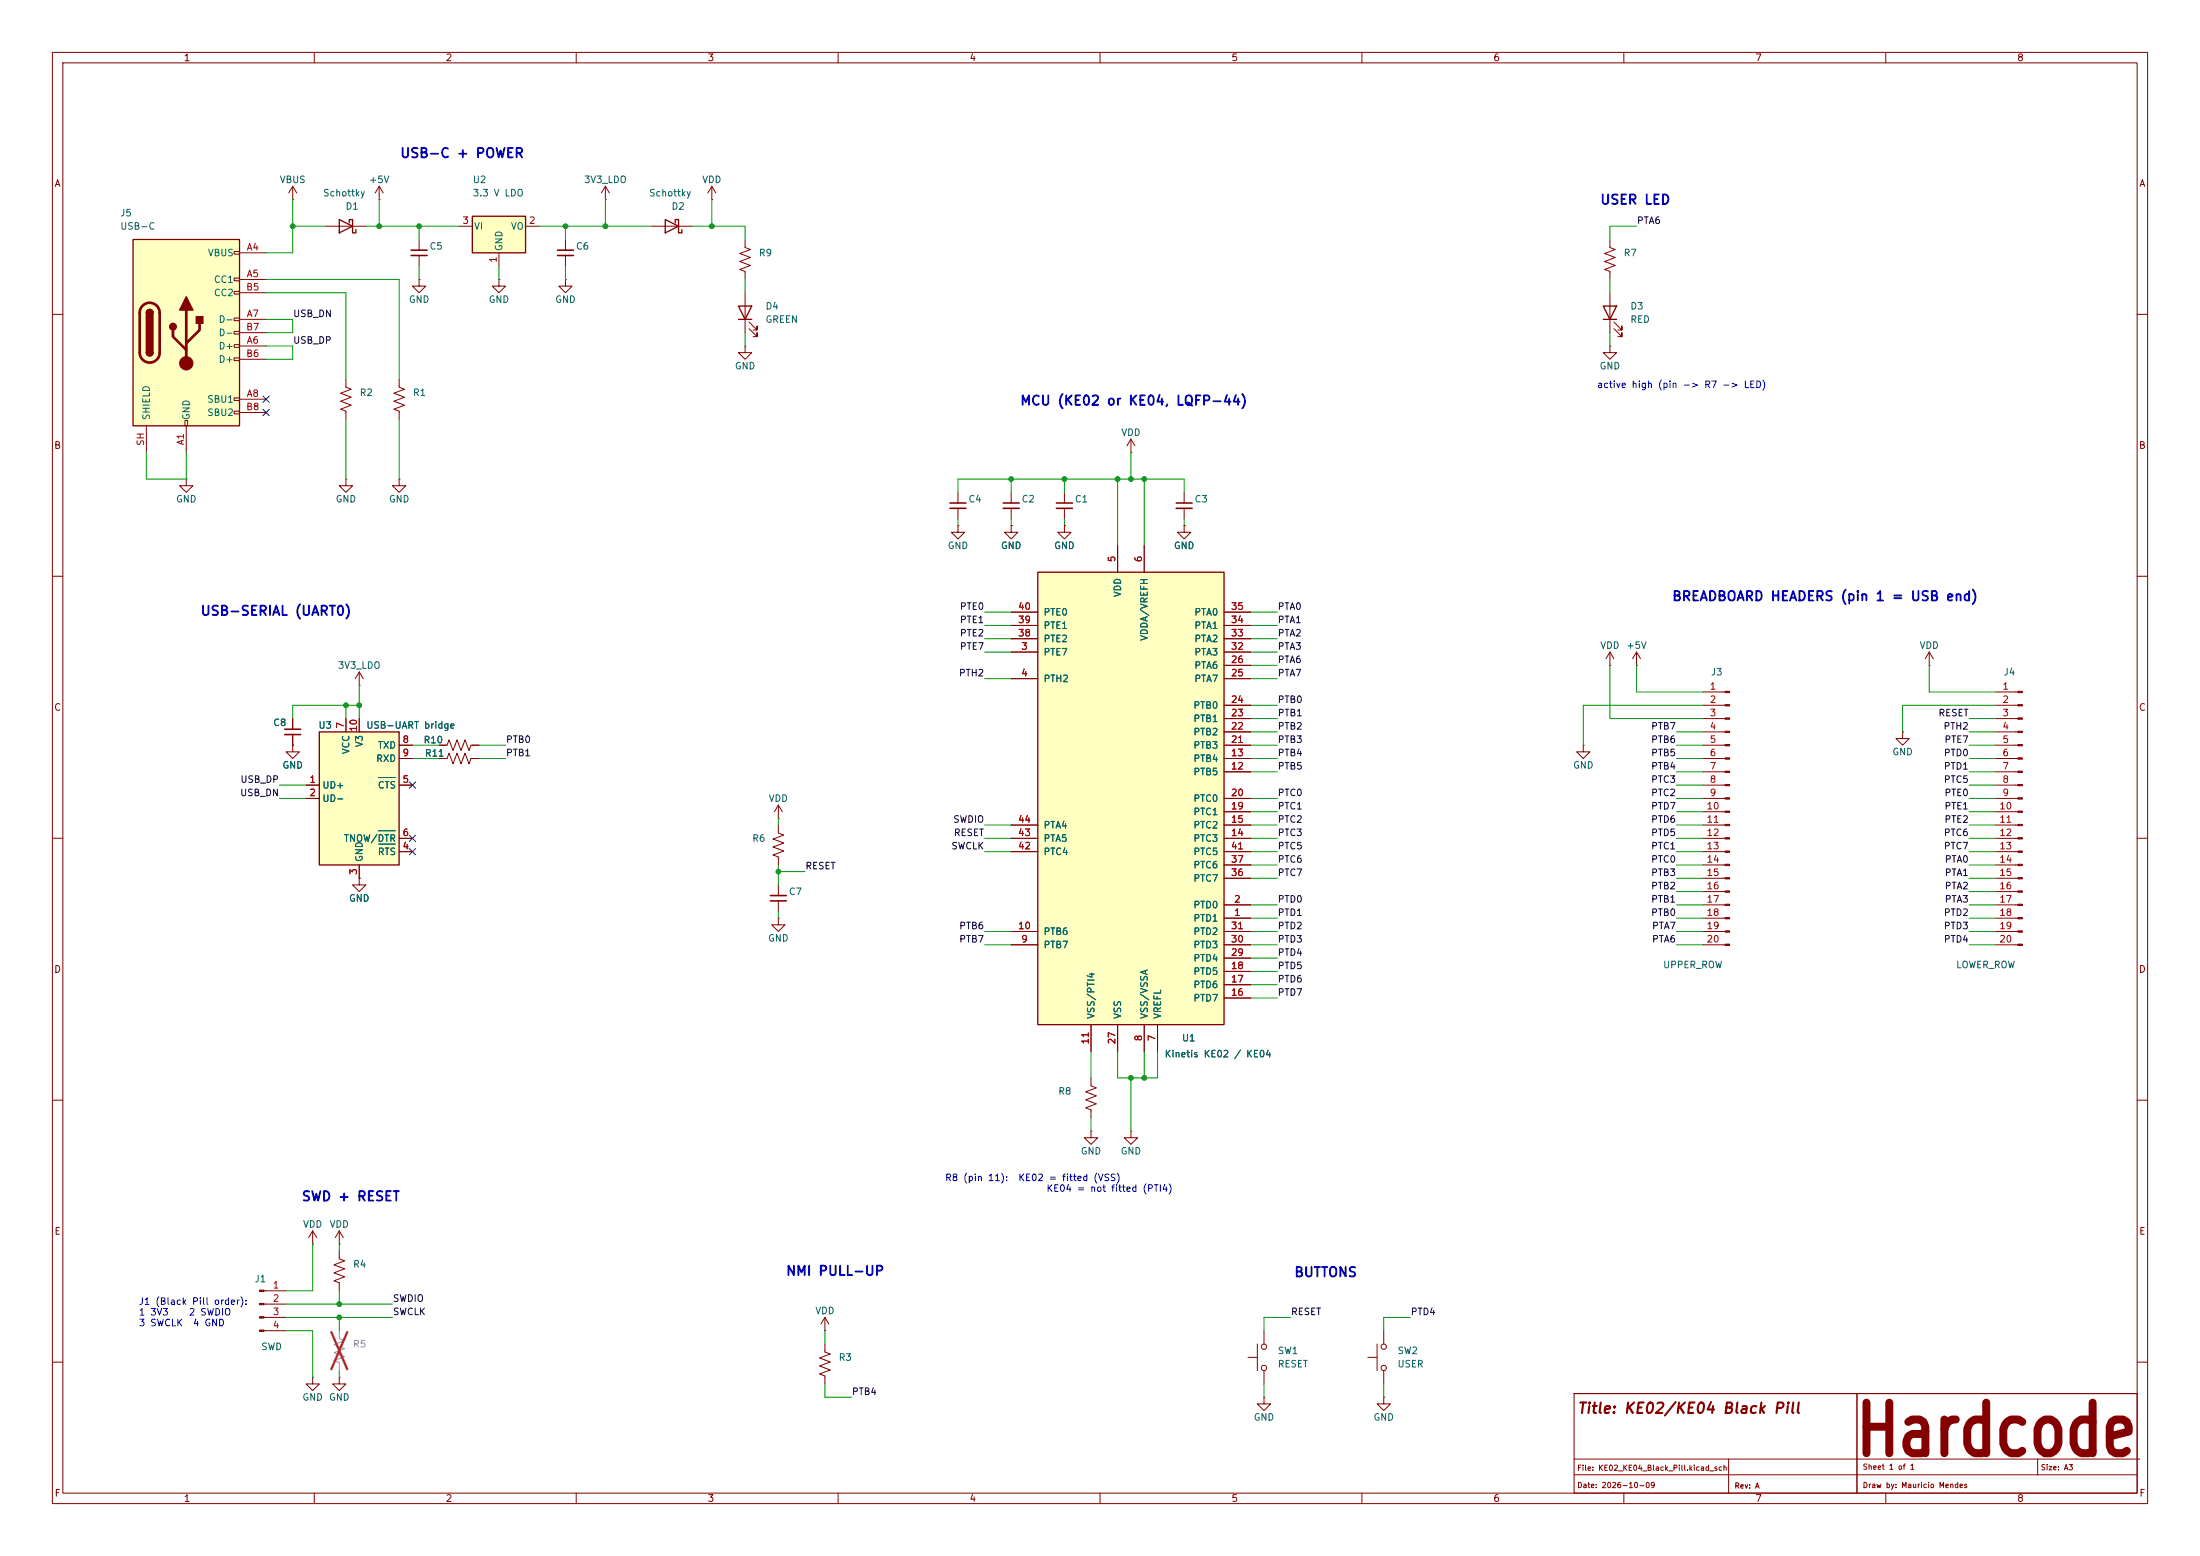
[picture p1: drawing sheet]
<svg xmlns="http://www.w3.org/2000/svg" width="420mm" height="297mm" viewBox="0 0 420 297" stroke-linecap="round" stroke-linejoin="round" font-family="sans-serif">
<g fill="none" stroke="#840000" stroke-width=".19">
<path d="M10 10h400v277h-400zM12 12h396v273h-396zM60 10v2M110 10v2M160 10v2M210 10v2M260 10v2M310 10v2M360 10v2M10 60h2M408 60h2M182.9 94v2"/>
<path d="M182.9 97v2.1M215.9 86.4h.1M215.9 83.8l-.8 1.3M215.9 83.8l.8 1.3M215.9 83.8v2.6M226.1 94v2M226.1 97v2.1M10 110h2M182.9 100.3v1.3h1.2l-1.2 1.3-1.3-1.3h1.3M182.9 100.3h.1M193 100.3v1.3h1.3l-1.3 1.3-1.2-1.3h1.2M193 100.3h.1"/>
<path d="M408 110h2M325.1 132.1h4.2M325.1 134.6h4.2M325.1 137.2h4.2M325.1 139.7h4.2M10 160h2M302.3 142.2v1.3h1.2l-1.2 1.3-1.3-1.3h1.3M302.3 142.2h.1M325.1 142.2h4.2M325.1 144.8h4.2M325.1 147.3h4.2M325.1 149.9h4.2"/>
<path d="M325.1 152.4h4.2M325.1 154.9h4.2M325.1 157.5h4.2M408 160h2M325.1 160h4.2M325.1 162.6h4.2M325.1 165.1h4.2M325.1 167.6h4.2M325.1 170.2h4.2M325.1 172.7h4.2M325.1 175.3h4.2M325.1 177.8h4.2"/>
<path d="M325.1 180.3h4.2M10 210h2M408 210h2M238.3 259.1h1.7M240 256.5v5.1M241.3 254v2.5M10 260h2M241.3 261.6v2.6M300.5 266h107.5v19h-107.5zM300.5 266h107.5M300.5 278.5h108M330 278.5v6.5"/>
<path d="M354.5 266v19M389 278.5v3M408 260h2M60 285v2M110 285v2M160 285v2M210 285v2M260 285v2M300.5 281.5h107.5M310 285v2M360 285v2"/>
<circle cx="241.3" cy="257" r=".51"/>
<circle cx="241.3" cy="261.1" r=".51"/>
</g>
<path d="M181.4 96h3M181.4 97h3M224.5 96h3.1M224.5 97h3.1" fill="none" stroke="#840000" stroke-width=".3"/>
<g fill="#840000" stroke="#840000" stroke-width=".19">
<path d="M329.3 132h.9v.2h-.9z"/>
<path d="M329.3 134.5h.9v.2h-.9z"/>
<path d="M329.3 137h.9v.3h-.9z"/>
<path d="M329.3 139.6h.9v.2h-.9z"/>
<path d="M329.3 142.1h.9v.3h-.9z"/>
<path d="M329.3 144.7h.9v.2h-.9z"/>
<path d="M329.3 147.2h.9v.2h-.9z"/>
<path d="M329.3 149.7h.9v.3h-.9z"/>
<path d="M329.3 152.3h.9v.2h-.9z"/>
<path d="M329.3 154.8h.9v.3h-.9z"/>
<path d="M329.3 157.4h.9v.2h-.9z"/>
<path d="M329.3 159.9h.9v.2h-.9z"/>
<path d="M329.3 162.4h.9v.3h-.9z"/>
<path d="M329.3 165h.9v.2h-.9z"/>
<path d="M329.3 167.5h.9v.3h-.9z"/>
<path d="M329.3 170.1h.9v.2h-.9z"/>
<path d="M329.3 172.6h.9v.2h-.9z"/>
<path d="M329.3 175.1h.9v.3h-.9z"/>
<path d="M329.3 177.7h.9v.2h-.9z"/>
<path d="M329.3 180.2h.9v.3h-.9z"/>
</g>
<path d="M198.1 109.2h35.6v86.4h-35.6z" fill="#ffffc2"/>
<path d="M198.1 109.2h35.6v86.4h-35.6z" fill="none" stroke="#840000" stroke-width=".25"/>
<g fill="none" stroke="#840000" stroke-width=".19">
<path d="M193 94v2M193 97v2.1M203.2 94v2M203.2 97v2.1M193 119.4h5.1M193 116.8h5.1M203.2 100.3v1.3h1.3l-1.3 1.3-1.3-1.3h1.3M203.2 100.3h.1M213.4 104.1v5.1M218.4 104.1v5.1M226.1 100.3v1.3h1.2l-1.2 1.3-1.3-1.3h1.3M226.1 100.3h.1"/>
<path d="M233.7 119.4h5.1M233.7 116.8h5.1M193 124.5h5.1M193 129.5h5.1M193 121.9h5.1M233.7 124.5h5.1M233.7 129.5h5.1M233.7 139.7h5.1M233.7 137.2h5.1M233.7 134.6h5.1M233.7 127h5.1M233.7 121.9h5.1"/>
<path d="M381 139.7h4.2M381 137.2h4.2M381 134.6h4.2M381 132.1h4.2M193 157.5h5.1M233.7 147.3h5.1M233.7 144.8h5.1M233.7 157.5h5.1M233.7 154.9h5.1M233.7 152.4h5.1M233.7 142.2h5.1M381 147.3h4.2"/>
<path d="M381 144.8h4.2M381 157.5h4.2M381 154.9h4.2M381 152.4h4.2M381 142.2h4.2M381 149.9h4.2M68.6 167.6v1.3h1.2l-1.2 1.3-1.3-1.3h1.3M68.6 167.6h.1M193 177.8h5.1M193 160h5.1M193 162.6h5.1M233.7 175.3h5.1"/>
<path d="M233.7 172.7h5.1M233.7 177.8h5.1M233.7 160h5.1M233.7 167.6h5.1M233.7 165.1h5.1M233.7 162.6h5.1M381 175.3h4.2M381 172.7h4.2M381 177.8h4.2M381 160h4.2M381 167.6h4.2M381 165.1h4.2"/>
<path d="M381 162.6h4.2M381 170.2h4.2M193 180.3h5.1M208.3 195.6v5.1M213.4 195.6v5.1M218.4 195.6v5.1M221 195.6v5.1M233.7 180.3h5.1M233.7 190.5h5.1M233.7 188h5.1M233.7 185.4h5.1M233.7 182.9h5.1"/>
<path d="M381 180.3h4.2M208.3 215.9v1.3h1.2l-1.2 1.2-1.3-1.2h1.3M208.3 215.9h.1M208.3 205.7v1.6l1 .3-2 .8 2 .8-2 .7 2 .8-2 .8 1 .3v1.6M215.9 215.9v1.3h1.3l-1.3 1.2-1.3-1.2h1.3M215.9 215.9h.1M59.7 237.5h.1M59.7 234.9l-.8 1.3M59.7 234.9l.8 1.3M59.7 234.9v2.6M64.8 238.8v1.5l1 .4-2 .7 2 .8-2 .8 2 .7-2 .8 1 .4v1.5M64.8 237.5h.1"/>
<path d="M64.8 234.9v2.6M64.8 234.9l-.8 1.3M64.8 234.9l.7 1.3M59.7 262.9v1.3h1.3l-1.3 1.2-1.3-1.2h1.3M59.7 262.9h.1M64.8 262.9v1.3h1.2l-1.2 1.2-1.3-1.2h1.3M64.8 262.9h.1M241.3 266.7v1.3h1.3l-1.3 1.2-1.3-1.2h1.3M241.3 266.7h.1"/>
</g>
<path d="M191.5 96h3.1M191.5 97h3.1M201.7 96h3M201.7 97h3" fill="none" stroke="#840000" stroke-width=".3"/>
<g fill="#840000" stroke="#840000" stroke-width=".19">
<path d="M385.2 132h.9v.2h-.9z"/>
<path d="M385.2 134.5h.9v.2h-.9z"/>
<path d="M385.2 137h.9v.3h-.9z"/>
<path d="M385.2 139.6h.9v.2h-.9z"/>
<path d="M385.2 142.1h.9v.3h-.9z"/>
<path d="M385.2 144.7h.9v.2h-.9z"/>
<path d="M385.2 147.2h.9v.2h-.9z"/>
<path d="M385.2 149.7h.9v.3h-.9z"/>
<path d="M385.2 152.3h.9v.2h-.9z"/>
<path d="M385.2 154.8h.9v.3h-.9z"/>
<path d="M385.2 157.4h.9v.2h-.9z"/>
<path d="M385.2 159.9h.9v.2h-.9z"/>
<path d="M385.2 162.4h.9v.3h-.9z"/>
<path d="M385.2 165h.9v.2h-.9z"/>
<path d="M385.2 167.5h.9v.3h-.9z"/>
<path d="M385.2 170.1h.9v.2h-.9z"/>
<path d="M385.2 172.6h.9v.2h-.9z"/>
<path d="M385.2 175.1h.9v.3h-.9z"/>
<path d="M385.2 177.7h.9v.2h-.9z"/>
<path d="M385.2 180.2h.9v.3h-.9z"/>
</g>
<path d="M64.8 254v1.5l1 .4-2 .8 2 .7-2 .8 2 .8-2 .7 1 .4v1.5" fill="none" stroke="#9c9b98" stroke-width=".19"/>
<path d="M63.3 254.3l3 7M66.3 254.3l-3 7" fill="none" stroke="#e12e31" stroke-width=".46"/>
<path d="M61 139.7h15.2v25.4h-15.2z" fill="#ffffc2"/>
<path d="M141 58.4h2.5l-1.3 2.6zM141 61h2.5M61 139.7h15.2v25.4h-15.2z" fill="none" stroke="#840000" stroke-width=".25"/>
<g fill="none" stroke="#840000" stroke-width=".19">
<path d="M80 53.3v1.3h1.3l-1.3 1.3-1.3-1.3h1.3M80 53.3h.1M80 45.7v2.1M80 48.8v2M95.2 53.3v1.3h1.3l-1.3 1.3-1.2-1.3h1.2M95.2 53.3h.1M142.2 45.7v1.5l1.1 .4-2.1 .8 2.1 .7-2.1 .8 2.1 .8-2.1 .7 1 .4v1.5M142.2 55.9v7.6M142.2 66v1.3h1.3l-1.3 1.3-1.2-1.3h1.2M142.2 66h.1M143 62.7l1.5 1.6v-.8v.8h-.7M143 61.5l1.5 1.5v-.8v.8h-.7"/>
<path d="M55.9 137.2v2M66 137.2v2.5M68.6 130.8h.1M68.6 128.3v2.5M68.6 137.2v2.5M68.6 128.3l-.8 1.2M68.6 128.3l.7 1.2M55.9 142.2v1.3h1.2l-1.2 1.3-1.3-1.3h1.3M55.9 142.2h.1M55.9 140.2v2M58.4 149.9h2.6M58.4 152.4h2.6"/>
<path d="M76.2 149.9h2.5M76.2 142.2h2.5M76.2 144.8h2.5M148.6 156.2h.1M148.6 157.5v1.5l1 .4-2 .7 2 .8-2 .8 2 .7-2 .8 1 .4v1.5M148.6 153.7l-.8 1.2M148.6 153.7l.8 1.2M148.6 153.7v2.5M68.6 165.1v2.5M76.2 162.6h2.5M76.2 160h2.5"/>
</g>
<path d="M72.2 158.6h3.3M72.3 148.4h3.2M72.3 161.1h3.2" fill="none" stroke="#006464" stroke-width=".19"/>
<path d="M78.5 47.8h3M78.5 48.8h3M54.4 139.2h3M54.4 140.2h3" fill="none" stroke="#840000" stroke-width=".3"/>
<path d="M25.4 45.7h20.3v35.6h-20.3z" fill="#ffffc2"/>
<g fill="none" stroke="#840000" stroke-width=".19">
<path d="M44.7 48h1v.5h-1zM44.7 53.1h1v.5h-1zM44.7 55.6h1v.5h-1zM45.7 48.3h5.1M45.7 53.3h5.1M45.7 55.9h5.1M44.7 60.7h1v.5h-1zM44.7 63.2h1v.6h-1zM44.7 65.8h1v.5h-1zM44.7 68.3h1v.5h-1zM44.7 75.9h1v.6h-1zM44.7 78.5h1v.5h-1z"/>
<path d="M45.7 66h5.1M45.7 61h5.1M45.7 76.2h5.1M45.7 68.6h5.1M45.7 63.5h5.1M45.7 78.7h5.1M27.9 81.3v5.1M35.3 80.3h.5v1h-.5zM35.6 81.3v5.1M83.8 142.2h1.5l.4-1 .8 2.1 .7-2.1 .8 2.1 .8-2.1 .7 2.1 .4-1.1h1.5"/>
</g>
<path d="M25.4 45.7h20.3v35.6h-20.3zM27.9 59.7a.64 .64 0 0 1 .7-.6 .64 .64 0 0 1 .6 .6M27.9 67.3a.64 .64 0 0 0 .7 .6 .64 .64 0 0 0 .6-.6" fill="none" stroke="#840000" stroke-width=".25"/>
<path d="M27.2 58.4a1.9 1.9 0 0 1 2.1-.5 1.9 1.9 0 0 1 1.2 1.8v7.6a1.91 1.91 0 0 1-1.9 1.9 1.91 1.91 0 0 1-1.9-1.9v-7.8l.1-.6zM35.6 59.2v10.1M33 63v1.3l2.6 2.5M38.1 61.7v1.3l-2.5 2.5" fill="none" stroke="#840000" stroke-width=".51"/>
<g fill="#840000" stroke="#840000" stroke-width=".25">
<path d="M27.9 59.7h1.3v7.6h-1.3z"/>
<path d="M28.1 59.2a.64 .64 0 0 1 .7-.1 .64 .64 0 0 1 .4 .6h-1.3z"/>
<path d="M27.9 67.3h1.3a.64 .64 0 0 1-.6 .6 .64 .64 0 0 1-.7-.6z"/>
<path d="M35.6 56.6l1.2 2.6h-2.5z"/>
<path d="M37.5 60.5h1.2v1.2h-1.2z"/>
<circle cx="33" cy="62.4" r=".63"/>
</g>
<circle cx="35.6" cy="69.3" r="1.27" fill="#840000" stroke="#840000" stroke-width=".19"/>
<path d="M90.2 41.3h10.1v7h-10.1z" fill="#ffffc2"/>
<path d="M64.8 41.9l2.5 1.3-2.5 1.3zM66.7 42.5v-.6h.6v2.6h.6v-.7M90.2 41.3h10.1v7h-10.1zM127 41.9l2.5 1.3-2.5 1.3zM128.9 42.5v-.6h.6v2.6h.7v-.7M306.1 58.4h2.5l-1.3 2.6zM306.1 61h2.5" fill="none" stroke="#840000" stroke-width=".25"/>
<g fill="none" stroke="#840000" stroke-width=".19">
<path d="M55.9 38.1h.1M55.9 35.6l-.8 1.2M55.9 35.6l.7 1.2M55.9 35.6v2.5M72.4 38.1h.1M72.4 35.6l-.8 1.2M72.4 35.6l.8 1.2M72.4 35.6v2.5M115.6 38.1h.1M115.6 35.6l-.8 1.2M115.6 35.6l.7 1.2M115.6 35.6v2.5"/>
<path d="M135.9 38.1h.1M135.9 35.6l-.8 1.2M135.9 35.6l.8 1.2M135.9 35.6v2.5M62.2 43.2h7.6M87.6 43.2h2.6M95.2 48.3v2.5M100.3 43.2h2.6M107.9 53.3v1.3h1.3l-1.3 1.3-1.2-1.3h1.2M107.9 53.3h.1M107.9 45.7v2.1M107.9 48.8v2"/>
<path d="M124.5 43.2h7.6M307.3 45.7v1.5l1.1 .4-2.1 .8 2.1 .7-2.1 .8 2.1 .8-2.1 .7 1 .4v1.5M307.3 55.9v7.6M66 72.4v1.5l1.1 .4-2.1 .8 2.1 .7-2.1 .8 2.1 .7-2.1 .8 1 .4v1.5M76.2 72.4v1.5l1 .4-2 .8 2 .7-2 .8 2 .7-2 .8 1 .4v1.5M307.3 66v1.3h1.3l-1.3 1.3-1.2-1.3h1.2M307.3 66h.1M308.1 62.7l1.5 1.6v-.8v.8h-.7M308.1 61.5l1.5 1.5v-.8v.8h-.7M35.6 91.4v1.3h1.2l-1.2 1.3-1.3-1.3h1.3M35.6 91.4h.1M66 91.4v1.3h1.3l-1.3 1.3-1.2-1.3h1.2"/>
<path d="M66 91.4h.1M76.2 91.4v1.3h1.3l-1.3 1.3-1.3-1.3h1.3M76.2 91.4h.1M193 100.3h.1M193 119.4h5.1M193 116.8h5.1M203.2 100.3h.1M213.4 104.1v5.1M218.4 104.1v5.1M226.1 100.3h.1M233.7 119.4h5.1M233.7 116.8h5.1"/>
<path d="M55.9 137.2v2M66 137.2v2.5M68.6 137.2v2.5M193 124.5h5.1M193 129.5h5.1M193 121.9h5.1M233.7 124.5h5.1M233.7 129.5h5.1M233.7 139.7h5.1M233.7 137.2h5.1M233.7 134.6h5.1M233.7 127h5.1"/>
<path d="M233.7 121.9h5.1M307.3 127h.1M307.3 124.5l-.7 1.2M307.3 124.5l.8 1.2M307.3 124.5v2.5M312.4 127h.1M312.4 124.5l-.7 1.2M312.4 124.5l.8 1.2M312.4 124.5v2.5M363.2 139.7v1.3h1.3l-1.3 1.2-1.3-1.2h1.3M363.2 139.7h.1M368.3 127h.1"/>
<path d="M368.3 124.5l-.8 1.2M368.3 124.5l.8 1.2M368.3 124.5v2.5M55.9 142.2h.1M55.9 140.2v2M58.4 152.4h2.6M58.4 149.9h2.6M76.2 144.8h2.5M76.2 142.2h2.5M76.2 149.9h2.5M83.8 144.8h1.5l.4-1 .8 2 .7-2 .8 2 .8-2 .7 2 .4-1h1.5M83.8 142.2h1.3"/>
<path d="M90.2 142.2h1.2M193 157.5h5.1M233.7 144.8h5.1M233.7 147.3h5.1M233.7 157.5h5.1M233.7 154.9h5.1M233.7 152.4h5.1M233.7 142.2h5.1M68.6 167.6h.1M68.6 165.1v2.5M76.2 160h2.5M76.2 162.6h2.5"/>
<path d="M148.6 175.3v1.2h1.3l-1.3 1.3-1.3-1.3h1.3M148.6 175.3h.1M148.6 168.9v2M148.6 172v2M193 177.8h5.1M193 160h5.1M193 162.6h5.1M233.7 175.3h5.1M233.7 172.7h5.1M233.7 177.8h5.1M233.7 160h5.1M233.7 167.6h5.1"/>
<path d="M233.7 165.1h5.1M233.7 162.6h5.1M193 180.3h5.1M208.3 195.6v5.1M213.4 195.6v5.1M218.4 195.6v5.1M221 195.6v5.1M233.7 180.3h5.1M233.7 190.5h5.1M233.7 188h5.1M233.7 185.4h5.1M233.7 182.9h5.1"/>
<path d="M50.4 246.4h4.2M50.4 248.9h4.2M50.4 251.5h4.2M50.4 254h4.2M157.5 254h.1M157.5 256.5v1.6l1 .3-2 .8 2 .8-2 .7 2 .8-2 .8 1 .3v1.6M157.5 251.5l-.8 1.2M157.5 251.5l.7 1.2M157.5 251.5v2.5M261.1 259.1h1.8M262.9 256.5v5.1M264.2 254v2.5"/>
<path d="M264.2 266.7v1.3h1.2l-1.2 1.2-1.3-1.2h1.3M264.2 266.7h.1M264.2 261.6v2.6"/>
<circle cx="264.2" cy="257" r=".51"/>
<circle cx="264.2" cy="261.1" r=".51"/>
</g>
<path d="M106.4 47.8h3.1M106.4 48.8h3.1M147.1 170.9h3M147.1 172h3" fill="none" stroke="#840000" stroke-width=".3"/>
<g fill="#840000" stroke="#840000" stroke-width=".19">
<path d="M49.5 246.3h.9v.2h-.9z"/>
<path d="M49.5 248.8h.9v.2h-.9z"/>
<path d="M49.5 251.3h.9v.3h-.9z"/>
<path d="M49.5 253.9h.9v.2h-.9z"/>
</g>
<g fill="none" stroke="#009600" stroke-width=".19">
<path d="M55.9 38.1v10.2h-5.1M72.4 38.1v5.1M115.6 38.1v5.1M135.9 38.1v5.1M50.8 55.9h15.2v16.5M50.8 53.3h25.4v19.1M55.9 43.2h6.3M69.8 43.2h17.8M80 43.2v2.5M80 50.8v2.5M95.2 50.8v2.5M102.9 43.2h21.6"/>
<path d="M107.9 43.2v2.5M107.9 50.8v2.5M132.1 43.2h10.1v2.5M142.2 53.3v2.6M307.3 53.3v2.6M312.4 43.2h-5.1v2.5M50.8 61h5.1v2.5h-5.1M50.8 66h5.1v2.6h-5.1M142.2 63.5v2.5M307.3 63.5v2.5M27.9 86.4v5h7.7v-5M66 80v11.4"/>
<path d="M76.2 80v11.4M182.9 94v-2.6h43.2v2.6M182.9 99.1v1.2M193 91.4v2.6M193 99.1v1.2M203.2 91.4v2.6M203.2 99.1v1.2M213.4 91.4v12.7M215.9 86.4v5M218.4 91.4v12.7M226.1 99.1v1.2M188 116.8h5"/>
<path d="M188 119.4h5M238.8 116.8h5M238.8 119.4h5M66 134.6v2.6M68.6 134.6h-12.7v2.6M68.6 130.8v6.4M188 129.5h5M188 124.5h5M188 121.9h5M238.8 129.5h5M238.8 124.5h5M238.8 121.9h5"/>
<path d="M238.8 134.6h5M238.8 137.2h5M238.8 139.7h5M238.8 127h5M307.3 127v10.2h17.8M312.4 127v5.1h12.7M320 139.7h5.1M325.1 134.6h-22.8v7.6M368.3 127v5.1h12.7M375.9 137.2h5.1M375.9 139.7h5.1M381 134.6h-17.8v5.1"/>
<path d="M53.3 152.4h5.1M53.3 149.9h5.1M78.7 142.2h5.1M78.7 144.8h5.1M91.4 142.2h5.1M91.4 144.8h5.1M148.6 156.2v1.3M188 157.5h5M238.8 157.5h5M238.8 142.2h5M238.8 147.3h5M238.8 144.8h5"/>
<path d="M238.8 152.4h5M238.8 154.9h5M320 157.5h5.1M320 142.2h5.1M320 147.3h5.1M320 144.8h5.1M320 152.4h5.1M320 154.9h5.1M320 149.9h5.1M375.9 157.5h5.1M375.9 142.2h5.1M375.9 147.3h5.1"/>
<path d="M375.9 144.8h5.1M375.9 152.4h5.1M375.9 154.9h5.1M375.9 149.9h5.1M148.6 165.1v3.8M148.6 174v1.3M148.6 166.4h5.1M188 177.8h5M188 162.6h5M188 160h5M238.8 177.8h5M238.8 165.1h5"/>
<path d="M238.8 162.6h5M238.8 160h5M238.8 175.3h5M238.8 172.7h5M238.8 167.6h5M320 177.8h5.1M320 165.1h5.1M320 162.6h5.1M320 160h5.1M320 175.3h5.1M320 170.2h5.1M320 172.7h5.1"/>
<path d="M320 167.6h5.1M375.9 177.8h5.1M375.9 165.1h5.1M375.9 162.6h5.1M375.9 160h5.1M375.9 175.3h5.1M375.9 170.2h5.1M375.9 172.7h5.1M375.9 167.6h5.1M188 180.3h5M238.8 185.4h5M238.8 180.3h5"/>
<path d="M238.8 190.5h5M238.8 188h5M238.8 182.9h5M320 180.3h5.1M375.9 180.3h5.1M208.3 200.7v5M208.3 213.4v2.5M213.4 200.7v5h7.6v-5M215.9 205.7v10.2M218.4 200.7v5M59.7 237.5v8.9h-5.1M64.8 237.5v1.3"/>
<path d="M54.6 254h5.1v8.9M54.6 251.5h20.3M54.6 248.9h20.3M64.8 246.4v2.5M64.8 251.5v2.5M157.5 254v2.5M246.4 251.5h-5.1v2.5M269.2 251.5h-5v2.5M64.8 261.6v1.3M157.5 264.2v2.5h5.1M241.3 264.2v2.5M264.2 264.2v2.5"/>
</g>
<path d="M50.2 75.6l1.2 1.2M50.2 78.1l1.2 1.2M51.4 75.6l-1.2 1.2M51.4 78.1l-1.2 1.2M78.1 149.3l1.2 1.2M78.1 159.4l1.2 1.2M79.3 149.3l-1.2 1.2M79.3 159.4l-1.2 1.2M78.1 162l1.2 1.2M79.3 162l-1.2 1.2" fill="none" stroke="#000084" stroke-width=".19"/>
<path d="M72.2 158.6h3.3M72.3 148.4h3.2M72.3 161.1h3.2" fill="none" stroke="#006464" stroke-width=".19"/>
<g fill="#009600" stroke="#009600" stroke-width=".19">
<circle cx="215.9" cy="205.7" r=".46"/>
<circle cx="218.4" cy="205.7" r=".46"/>
<circle cx="66" cy="134.6" r=".46"/>
<circle cx="68.6" cy="134.6" r=".46"/>
<circle cx="135.9" cy="43.2" r=".46"/>
<circle cx="107.9" cy="43.2" r=".46"/>
<circle cx="115.6" cy="43.2" r=".46"/>
<circle cx="218.4" cy="91.4" r=".46"/>
<circle cx="193" cy="91.4" r=".46"/>
<circle cx="148.6" cy="166.4" r=".46"/>
<circle cx="203.2" cy="91.4" r=".46"/>
<circle cx="215.9" cy="91.4" r=".46"/>
<circle cx="213.4" cy="91.4" r=".46"/>
<circle cx="64.8" cy="251.5" r=".46"/>
<circle cx="64.8" cy="248.9" r=".46"/>
<circle cx="80" cy="43.2" r=".46"/>
<circle cx="72.4" cy="43.2" r=".46"/>
<circle cx="55.9" cy="43.2" r=".46"/>
</g>
<text font-size="9.7" fill="#840000" x="353.7" y="280.3">Hardcode</text>
<text font-size="2" fill="#840000" x="301" y="270.3">Title: KE02/KE04 Black Pill</text>
<g font-size="1.8" fill="#0000c2">
<text x="76.3" y="30.6">USB-C + POWER</text>
<text x="305.4" y="39.5">USER LED</text>
<text x="194.6" y="77.8">MCU (KE02 or KE04, LQFP-44)</text>
<text x="38.2" y="117.9">USB-SERIAL (UART0)</text>
<text x="319.1" y="115.2">BREADBOARD HEADERS (pin 1 = USB end)</text>
<text x="57.5" y="229.7">SWD + RESET</text>
<text x="149.9" y="243.9">NMI PULL-UP</text>
<text x="246.9" y="244.2">BUTTONS</text>
</g>
<g font-size="1.3" fill="#840000">
<text x="35" y="12">1</text>
<text x="85" y="12">2</text>
<text x="135" y="12">3</text>
<text x="185" y="12">4</text>
<text x="235" y="12">5</text>
<text x="285" y="12">6</text>
<text x="335" y="12">7</text>
<text x="385" y="12">8</text>
<text x="10.3" y="36">A</text>
<text x="408.3" y="36">A</text>
<text x="10.2" y="86">B</text>
<text x="408.2" y="86">B</text>
<text x="10.2" y="136">C</text>
<text x="408.2" y="136">C</text>
<text x="10.2" y="186">D</text>
<text x="408.2" y="186">D</text>
<text x="10.3" y="236">E</text>
<text x="408.3" y="236">E</text>
<text x="10.3" y="286">F</text>
<text x="35" y="287">1</text>
<text x="85" y="287">2</text>
<text x="135" y="287">3</text>
<text x="185" y="287">4</text>
<text x="235" y="287">5</text>
<text x="285" y="287">6</text>
<text x="335" y="287">7</text>
<text x="385" y="287">8</text>
<text x="408.3" y="286">F</text>
</g>
<g font-size="1.3" fill="#006464">
<text x="53.3" y="35.3">VBUS</text>
<text x="70.3" y="35.3">+5V</text>
<text x="90.2" y="35.3">U2</text>
<text x="111.4" y="35.3">3V3_LDO</text>
<text x="133.9" y="35.3">VDD</text>
<text x="22.8" y="41.6">J5</text>
<text x="61.6" y="37.8">Schottky</text>
<text x="65.9" y="40.3">D1</text>
<text x="90.2" y="37.8">3.3 V LDO</text>
<text x="123.8" y="37.8">Schottky</text>
<text x="128.1" y="40.3">D2</text>
<text x="22.8" y="44.1">USB-C</text>
<text x="81.9" y="48">C5</text>
<text x="90.4" y="44.1">VI</text>
<text x="97.4" y="44.1">VO</text>
<text x="109.8" y="48">C6</text>
<text x="39.6" y="49.2">VBUS</text>
<text x="96.2" y="48" transform="rotate(-90 96.2 48)">GND</text>
<text x="144.8" y="49.2">R9</text>
<text x="309.9" y="49.2">R7</text>
<text x="40.7" y="54.3">CC1</text>
<text x="40.7" y="56.8">CC2</text>
<text x="77.9" y="58.1">GND</text>
<text x="93.2" y="58.1">GND</text>
<text x="105.9" y="58.1">GND</text>
<text x="146" y="59.4">D4</text>
<text x="311.1" y="59.4">D3</text>
<text x="41.6" y="61.9">D-</text>
<text x="41.6" y="64.5">D-</text>
<text x="146" y="61.9">GREEN</text>
<text x="311.1" y="61.9">RED</text>
<text x="41.6" y="67">D+</text>
<text x="41.6" y="69.5">D+</text>
<text x="140.2" y="70.8">GND</text>
<text x="305.3" y="70.8">GND</text>
<text x="39.5" y="77.2">SBU1</text>
<text x="68.6" y="75.9">R2</text>
<text x="78.7" y="75.9">R1</text>
<text x="28.9" y="80.3" transform="rotate(-90 28.9 80.3)">SHIELD</text>
<text x="36.5" y="80.3" transform="rotate(-90 36.5 80.3)">GND</text>
<text x="39.5" y="79.7">SBU2</text>
<text x="214" y="83.5">VDD</text>
<text x="33.5" y="96.2">GND</text>
<text x="64" y="96.2">GND</text>
<text x="74.1" y="96.2">GND</text>
<text x="184.8" y="96.2">C4</text>
<text x="194.9" y="96.2">C2</text>
<text x="205.1" y="96.2">C1</text>
<text x="227.9" y="96.2">C3</text>
<text x="180.8" y="105.1">GND</text>
<text x="191" y="105.1">GND</text>
<text x="201.1" y="105.1">GND</text>
<text x="224" y="105.1">GND</text>
<text x="199.1" y="117.8">PTE0</text>
<text x="214.3" y="114.1" transform="rotate(-90 214.3 114.1)">VDD</text>
<text x="227.9" y="117.8">PTA0</text>
<text x="199.1" y="125.4">PTE7</text>
<text x="199.1" y="122.9">PTE2</text>
<text x="199.1" y="120.3">PTE1</text>
<text x="219.4" y="122.4" transform="rotate(-90 219.4 122.4)">VDDA/VREFH</text>
<text x="227.9" y="125.4">PTA3</text>
<text x="227.9" y="122.9">PTA2</text>
<text x="227.9" y="120.3">PTA1</text>
<text x="305.4" y="124.2">VDD</text>
<text x="310.4" y="124.2">+5V</text>
<text x="366.4" y="124.2">VDD</text>
<text x="64.4" y="128">3V3_LDO</text>
<text x="199.1" y="130.5">PTH2</text>
<text x="227.9" y="130.5">PTA7</text>
<text x="227.9" y="128">PTA6</text>
<text x="326.5" y="129.2">J3</text>
<text x="382.4" y="129.2">J4</text>
<text x="227.7" y="135.6">PTB0</text>
<text x="52.1" y="138.9">C8</text>
<text x="60.7" y="139.4">U3</text>
<text x="69.5" y="142.7" transform="rotate(-90 69.5 142.7)">V3</text>
<text x="69.8" y="139.4">USB-UART bridge</text>
<text x="72" y="143.2">TXD</text>
<text x="80.8" y="142.2">R10</text>
<text x="227.7" y="143.2">PTB3</text>
<text x="227.7" y="140.7">PTB2</text>
<text x="227.7" y="138.1">PTB1</text>
<text x="53.8" y="147">GND</text>
<text x="67" y="144.1" transform="rotate(-90 67 144.1)">VCC</text>
<text x="71.7" y="145.7">RXD</text>
<text x="81" y="144.7">R11</text>
<text x="227.7" y="148.3">PTB5</text>
<text x="227.7" y="145.7">PTB4</text>
<text x="300.2" y="147">GND</text>
<text x="361.2" y="144.5">GND</text>
<text x="61.4" y="150.8">UD+</text>
<text x="61.4" y="153.4">UD-</text>
<text x="72" y="150.8">CTS</text>
<text x="146.6" y="153.4">VDD</text>
<text x="227.7" y="155.9">PTC1</text>
<text x="227.7" y="153.4">PTC0</text>
<text x="65.5" y="161">TNOW/DTR</text>
<text x="143.5" y="161">R6</text>
<text x="199.1" y="161">PTA5</text>
<text x="199.1" y="158.4">PTA4</text>
<text x="227.7" y="161">PTC3</text>
<text x="227.7" y="158.4">PTC2</text>
<text x="69.5" y="164.6" transform="rotate(-90 69.5 164.6)">GND</text>
<text x="72" y="163.5">RTS</text>
<text x="199.1" y="163.5">PTC4</text>
<text x="227.7" y="166.1">PTC6</text>
<text x="227.7" y="163.5">PTC5</text>
<text x="66.5" y="172.4">GND</text>
<text x="150.5" y="171.1">C7</text>
<text x="227.7" y="173.7">PTD0</text>
<text x="227.7" y="168.6">PTC7</text>
<text x="199.1" y="178.8">PTB6</text>
<text x="227.7" y="176.2">PTD1</text>
<text x="227.7" y="178.8">PTD2</text>
<text x="146.5" y="180">GND</text>
<text x="199.1" y="181.3">PTB7</text>
<text x="227.7" y="183.8">PTD4</text>
<text x="227.7" y="181.3">PTD3</text>
<text x="317.4" y="185.1">UPPER_ROW</text>
<text x="373.3" y="185.1">LOWER_ROW</text>
<text x="227.7" y="191.5">PTD7</text>
<text x="227.7" y="188.9">PTD6</text>
<text x="227.7" y="186.4">PTD5</text>
<text x="209.2" y="194.6" transform="rotate(-90 209.2 194.6)">VSS/PTI4</text>
<text x="214.3" y="194.6" transform="rotate(-90 214.3 194.6)">VSS</text>
<text x="219.4" y="194.6" transform="rotate(-90 219.4 194.6)">VSS/VSSA</text>
<text x="221.9" y="194.6" transform="rotate(-90 221.9 194.6)">VREFL</text>
<text x="222.2" y="202.1">Kinetis KE02 / KE04</text>
<text x="225.5" y="199.1">U1</text>
<text x="201.9" y="209.2">R8</text>
<text x="206.2" y="220.7">GND</text>
<text x="213.8" y="220.7">GND</text>
<text x="57.7" y="234.6">VDD</text>
<text x="62.8" y="234.6">VDD</text>
<text x="48.5" y="245.1">J1</text>
<text x="67.3" y="242.3">R4</text>
<text x="155.5" y="251.2">VDD</text>
<text x="49.8" y="258">SWD</text>
<text x="160" y="260">R3</text>
<text x="243.8" y="258.8">SW1</text>
<text x="243.8" y="261.3">RESET</text>
<text x="266.7" y="258.8">SW2</text>
<text x="266.7" y="261.3">USER</text>
<text x="57.6" y="267.7">GND</text>
<text x="62.7" y="267.7">GND</text>
<text x="239.2" y="271.5">GND</text>
<text x="262.1" y="271.5">GND</text>
</g>
<g font-size="1.3" fill="#a90000">
<text x="88.2" y="43">3</text>
<text x="100.9" y="43">2</text>
<text x="47" y="48.1">A4</text>
<text x="47" y="53.2">A5</text>
<text x="95.1" y="50.3" transform="rotate(-90 95.1 50.3)">1</text>
<text x="46.9" y="55.7">B5</text>
<text x="46.9" y="63.4">B7</text>
<text x="47" y="65.9">A6</text>
<text x="47" y="60.8">A7</text>
<text x="46.9" y="68.4">B6</text>
<text x="47" y="76.1">A8</text>
<text x="46.9" y="78.6">B8</text>
<text x="27.8" y="85.2" transform="rotate(-90 27.8 85.2)">SH</text>
<text x="35.4" y="85.1" transform="rotate(-90 35.4 85.1)">A1</text>
<text x="213.2" y="107.4" transform="rotate(-90 213.2 107.4)">5</text>
<text x="218.3" y="107.4" transform="rotate(-90 218.3 107.4)">6</text>
<text x="194.2" y="119.2">39</text>
<text x="194.2" y="116.7">40</text>
<text x="234.9" y="119.2">34</text>
<text x="234.9" y="116.7">35</text>
<text x="194.2" y="121.8">38</text>
<text x="194.8" y="124.3">3</text>
<text x="234.9" y="124.3">32</text>
<text x="234.9" y="121.8">33</text>
<text x="194.8" y="129.4">4</text>
<text x="234.9" y="129.4">25</text>
<text x="234.9" y="126.9">26</text>
<text x="326.3" y="131.9">1</text>
<text x="382.2" y="131.9">1</text>
<text x="234.9" y="137">23</text>
<text x="234.9" y="134.5">24</text>
<text x="326.3" y="134.5">2</text>
<text x="326.3" y="137">3</text>
<text x="382.2" y="134.5">2</text>
<text x="382.2" y="137">3</text>
<text x="65.9" y="139.2" transform="rotate(-90 65.9 139.2)">7</text>
<text x="68.4" y="139.8" transform="rotate(-90 68.4 139.8)">10</text>
<text x="76.7" y="142.1">8</text>
<text x="234.9" y="142.1">21</text>
<text x="234.9" y="139.6">22</text>
<text x="326.3" y="139.6">4</text>
<text x="326.3" y="142.1">5</text>
<text x="382.2" y="139.6">4</text>
<text x="382.2" y="142.1">5</text>
<text x="59" y="149.7">1</text>
<text x="76.7" y="149.7">5</text>
<text x="76.7" y="144.6">9</text>
<text x="234.9" y="147.2">12</text>
<text x="234.9" y="144.6">13</text>
<text x="326.3" y="144.6">6</text>
<text x="326.3" y="147.2">7</text>
<text x="326.3" y="149.7">8</text>
<text x="382.2" y="144.6">6</text>
<text x="382.2" y="147.2">7</text>
<text x="382.2" y="149.7">8</text>
<text x="59" y="152.3">2</text>
<text x="234.9" y="154.8">19</text>
<text x="234.9" y="152.3">20</text>
<text x="325.7" y="154.8">10</text>
<text x="326.3" y="152.3">9</text>
<text x="381.6" y="154.8">10</text>
<text x="382.2" y="152.3">9</text>
<text x="76.7" y="159.9">6</text>
<text x="194.2" y="159.9">43</text>
<text x="194.2" y="157.3">44</text>
<text x="234.9" y="159.9">14</text>
<text x="234.9" y="157.3">15</text>
<text x="325.7" y="157.3">11</text>
<text x="325.7" y="159.9">12</text>
<text x="381.6" y="157.3">11</text>
<text x="381.6" y="159.9">12</text>
<text x="68.4" y="167.1" transform="rotate(-90 68.4 167.1)">3</text>
<text x="76.7" y="162.4">4</text>
<text x="194.2" y="162.4">42</text>
<text x="234.9" y="167.5">36</text>
<text x="234.9" y="165">37</text>
<text x="234.9" y="162.4">41</text>
<text x="325.7" y="162.4">13</text>
<text x="325.7" y="165">14</text>
<text x="325.7" y="167.5">15</text>
<text x="381.6" y="162.4">13</text>
<text x="381.6" y="165">14</text>
<text x="381.6" y="167.5">15</text>
<text x="235.5" y="172.6">2</text>
<text x="325.7" y="170">16</text>
<text x="325.7" y="172.6">17</text>
<text x="381.6" y="170">16</text>
<text x="381.6" y="172.6">17</text>
<text x="194.2" y="177.7">10</text>
<text x="234.9" y="177.7">31</text>
<text x="235.5" y="175.1">1</text>
<text x="325.7" y="175.1">18</text>
<text x="325.7" y="177.7">19</text>
<text x="381.6" y="175.1">18</text>
<text x="381.6" y="177.7">19</text>
<text x="194.8" y="180.2">9</text>
<text x="234.9" y="185.3">18</text>
<text x="234.9" y="182.7">29</text>
<text x="234.9" y="180.2">30</text>
<text x="325.7" y="180.2">20</text>
<text x="381.6" y="180.2">20</text>
<text x="234.9" y="190.4">16</text>
<text x="234.9" y="187.8">17</text>
<text x="208.1" y="199.5" transform="rotate(-90 208.1 199.5)">11</text>
<text x="213.2" y="199.5" transform="rotate(-90 213.2 199.5)">27</text>
<text x="218.3" y="198.9" transform="rotate(-90 218.3 198.9)">8</text>
<text x="220.8" y="198.9" transform="rotate(-90 220.8 198.9)">7</text>
<text x="52" y="246.2">1</text>
<text x="52" y="248.8">2</text>
<text x="52" y="251.3">3</text>
<text x="52" y="253.9">4</text>
</g>
<g font-size="1.3" fill="#0f0f0f">
<text x="312.4" y="43.1">PTA6</text>
<text x="55.9" y="60.8">USB_DN</text>
<text x="55.9" y="65.9">USB_DP</text>
<text x="183.1" y="119.3">PTE1</text>
<text x="183.1" y="116.7">PTE0</text>
<text x="243.8" y="119.3">PTA1</text>
<text x="243.8" y="116.7">PTA0</text>
<text x="183.1" y="121.8">PTE2</text>
<text x="183.1" y="124.3">PTE7</text>
<text x="243.8" y="124.3">PTA3</text>
<text x="243.8" y="121.8">PTA2</text>
<text x="183" y="129.4">PTH2</text>
<text x="243.8" y="126.9">PTA6</text>
<text x="243.8" y="129.4">PTA7</text>
<text x="243.8" y="137">PTB1</text>
<text x="243.8" y="134.5">PTB0</text>
<text x="369.9" y="137">RESET</text>
<text x="96.5" y="142.1">PTB0</text>
<text x="243.8" y="139.6">PTB2</text>
<text x="243.8" y="142.1">PTB3</text>
<text x="315.1" y="142.1">PTB6</text>
<text x="315.1" y="139.6">PTB7</text>
<text x="370.9" y="139.6">PTH2</text>
<text x="371.1" y="142.1">PTE7</text>
<text x="45.8" y="149.7">USB_DP</text>
<text x="96.5" y="144.7">PTB1</text>
<text x="243.8" y="144.7">PTB4</text>
<text x="243.8" y="147.2">PTB5</text>
<text x="315.1" y="149.7">PTC3</text>
<text x="315.1" y="144.7">PTB5</text>
<text x="315.1" y="147.2">PTB4</text>
<text x="371" y="149.7">PTC5</text>
<text x="371" y="144.7">PTD0</text>
<text x="371" y="147.2">PTD1</text>
<text x="45.7" y="152.3">USB_DN</text>
<text x="243.8" y="154.8">PTC1</text>
<text x="243.8" y="152.3">PTC0</text>
<text x="315.1" y="152.3">PTC2</text>
<text x="315.1" y="154.8">PTD7</text>
<text x="371.1" y="154.8">PTE1</text>
<text x="371.1" y="152.3">PTE0</text>
<text x="181.9" y="157.4">SWDIO</text>
<text x="182" y="159.9">RESET</text>
<text x="243.8" y="157.4">PTC2</text>
<text x="243.8" y="159.9">PTC3</text>
<text x="315.1" y="159.9">PTD5</text>
<text x="315.1" y="157.4">PTD6</text>
<text x="371" y="159.9">PTC6</text>
<text x="371.1" y="157.4">PTE2</text>
<text x="153.6" y="166.2">RESET</text>
<text x="181.5" y="162.4">SWCLK</text>
<text x="243.8" y="165">PTC6</text>
<text x="243.8" y="162.4">PTC5</text>
<text x="243.8" y="167.5">PTC7</text>
<text x="315.1" y="165">PTC0</text>
<text x="315.1" y="167.5">PTB3</text>
<text x="315.1" y="162.4">PTC1</text>
<text x="371" y="162.4">PTC7</text>
<text x="371.2" y="165">PTA0</text>
<text x="371.2" y="167.5">PTA1</text>
<text x="243.8" y="172.6">PTD0</text>
<text x="315.1" y="172.6">PTB1</text>
<text x="315.1" y="170.1">PTB2</text>
<text x="371.2" y="170.1">PTA2</text>
<text x="371.2" y="172.6">PTA3</text>
<text x="183" y="177.7">PTB6</text>
<text x="243.8" y="177.7">PTD2</text>
<text x="243.8" y="175.1">PTD1</text>
<text x="315.1" y="175.1">PTB0</text>
<text x="315.3" y="177.7">PTA7</text>
<text x="371" y="177.7">PTD3</text>
<text x="371" y="175.1">PTD2</text>
<text x="183" y="180.2">PTB7</text>
<text x="243.8" y="185.3">PTD5</text>
<text x="243.8" y="180.2">PTD3</text>
<text x="243.8" y="182.8">PTD4</text>
<text x="315.3" y="180.2">PTA6</text>
<text x="371" y="180.2">PTD4</text>
<text x="243.8" y="187.8">PTD6</text>
<text x="243.8" y="190.4">PTD7</text>
<text x="74.9" y="251.3">SWCLK</text>
<text x="74.9" y="248.8">SWDIO</text>
<text x="246.4" y="251.3">RESET</text>
<text x="269.2" y="251.3">PTD4</text>
<text x="162.5" y="266.6">PTB4</text>
</g>
<g font-size="1.3" fill="#0000c2">
<text x="304.8" y="74.4">active high (pin -&gt; R7 -&gt; LED)</text>
<text x="180.3" y="225.8">R8 (pin 11):</text>
<text x="194.3" y="225.8">KE02 = fitted (VSS)</text>
<text x="199.7" y="227.8">KE04 = not fitted (PTI4)</text>
<text x="26.4" y="249.4">J1 (Black Pill order):</text>
<text x="26.4" y="251.4">1 3V3</text>
<text x="35.9" y="251.4">2 SWDIO</text>
<text x="26.4" y="253.5">3 SWCLK</text>
<text x="36.7" y="253.5">4 GND</text>
</g>
<text font-size="1.3" fill="#939391" x="67.3" y="257.5">R5</text>
<g font-size="1" fill="#840000">
<text x="301" y="281">File: KE02_KE04_Black_Pill.kicad_sch</text>
<text x="355.5" y="280.8">Sheet 1 of 1</text>
<text x="389.5" y="280.9">Size: A3</text>
<text x="301" y="284.3">Date: 2026-10-09</text>
<text x="331" y="284.4">Rev: A</text>
<text x="355.5" y="284.3">Draw by: Mauricio Mendes</text>
</g>
</svg>
